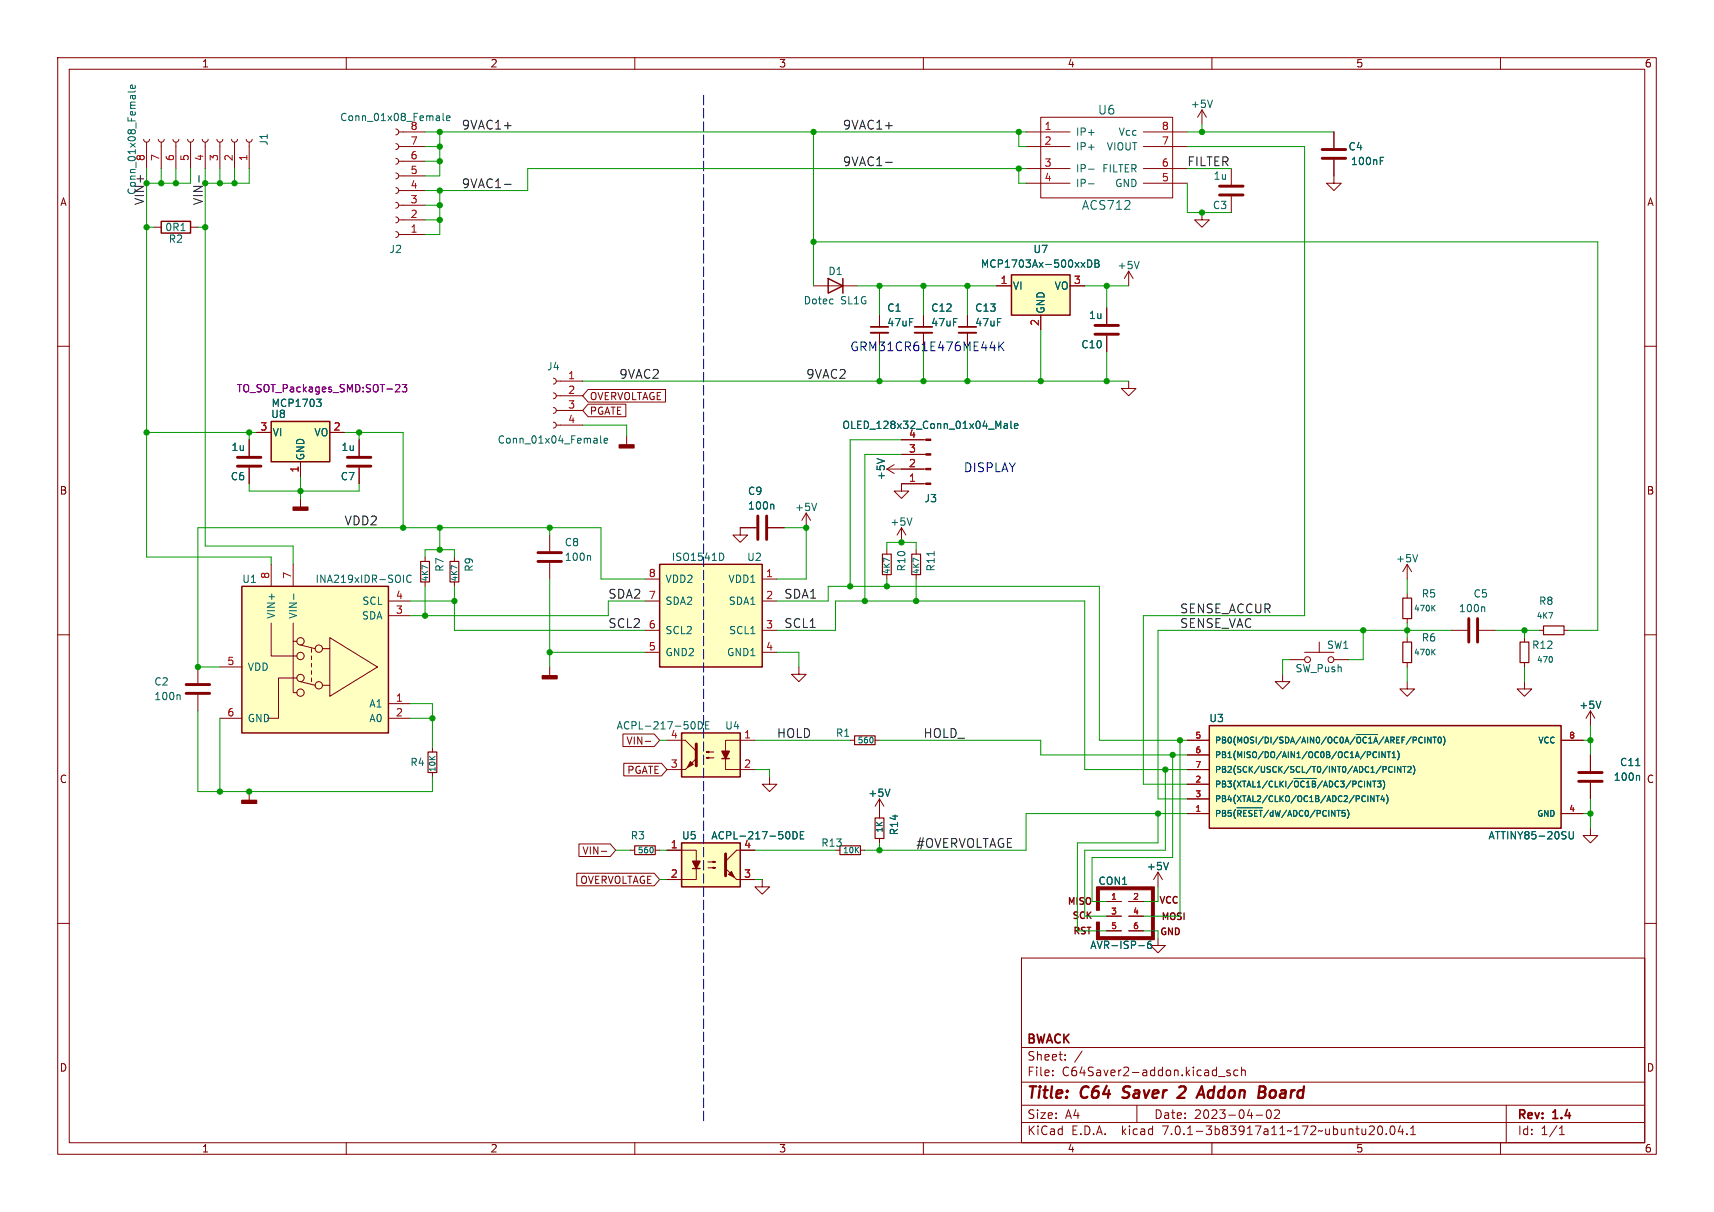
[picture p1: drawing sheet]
<svg xmlns="http://www.w3.org/2000/svg" width="297mm" height="210mm" viewBox="0 0 297 210" stroke-linecap="round" stroke-linejoin="round" font-family="sans-serif">
<g fill="none" stroke="#840000" stroke-width=".17">
<path d="M10 10h277v190h-277zM12 12h273v186h-273zM60 10v2M110 10v2M160 10v2M208.3 19.1l-.8 1.2M208.3 19.1v2.5M208.3 19.1l.7 1.2M210 10v2M260 10v2M24.9 24.1l.1 .4 .4 .1 .4-.1 .1-.4M25.4 24.6v4.6"/>
<path d="M26.7 39.4h1.2M27.4 24.1l.2 .4 .3 .1 .4-.1 .1-.4M27.9 24.6v4.6M30 24.1l.1 .4 .4 .1 .3-.1 .2-.4M30.5 24.6v4.6M32.5 24.1l.1 .4 .4 .1 .4-.1 .1-.4M33 39.4h1.3M33 24.6v4.6M35.1 24.1l.1 .4 .3 .1 .4-.1 .2-.4M35.6 24.6v4.6M37.6 24.1l.1 .4 .4 .1 .4-.1 .1-.4M38.1 24.6v4.6"/>
<path d="M40.1 24.1l.2 .4 .3 .1 .4-.1 .1-.4M40.6 24.6v4.6M42.7 24.1l.1 .4 .4 .1 .3-.1 .2-.4M43.2 24.6v4.6M68.6 22.4l.3 .1 .2 .4-.2 .3-.3 .2M68.6 24.9l.3 .1 .2 .4-.2 .4-.3 .1M68.6 27.4l.3 .2 .2 .4-.2 .3-.3 .1M68.6 30l.3 .1 .2 .4-.2 .4-.3 .1M68.6 32.5l.3 .2 .2 .3-.2 .4-.3 .1M68.6 35.1l.3 .1 .2 .4-.2 .3-.3 .2M68.6 37.6l.3 .1 .2 .4-.2 .4-.3 .1M69.1 22.9h4.6"/>
<path d="M69.1 25.4h4.6M69.1 27.9h4.6M69.1 30.5h4.6M69.1 33h4.6M69.1 35.6h4.6M69.1 38.1h4.6M177.8 22.9h7.6M177.8 25.4h7.6M177.8 29.2h7.6M177.8 31.8h7.6M180.3 20.3h22.9v14h-22.9zM198.1 22.9h7.6"/>
<path d="M198.1 25.4h7.6M198.1 29.2h7.6M198.1 31.8h7.6M208.3 36.8v1.3h1.2l-1.2 1.3-1.3-1.3h1.3M213.4 29.2v2.8M213.4 34v2.8M231.1 27.7v4.1h1.3l-1.3 1.2-1.2-1.2h1.2M231.1 22.9v2.8M10 60h2M68.6 40.1l.3 .2 .2 .4-.2 .3-.3 .1M69.1 40.6h4.6M141 49.5h7.6"/>
<path d="M152.4 54.6v2M152.4 57.7v2M160 54.6v2M160 57.7v2M167.6 54.6v2M167.6 57.7v2M172.7 49.5h2.6M180.3 54.6v2.6M185.4 49.5h2.6M191.8 53.3v2.8M191.8 58.2v2.8M195.6 47l-.8 1.3"/>
<path d="M195.6 47v2.5M195.6 47l.7 1.3M285 60h2M43.2 76.2v2.8M44.4 74.9h2.6M57.1 74.9h2.6M62.2 76.2v2.8M95.9 73.2l.3 .1 .2 .4-.2 .3-.3 .2M95.9 70.6l.3 .2 .2 .3-.2 .4-.3 .1M95.9 68.1l.3 .1 .2 .4-.2 .4-.3 .1M95.9 65.5l.3 .2 .2 .4-.2 .3-.3 .1M96.4 73.7h4.6"/>
<path d="M96.4 71.1h4.6M96.4 68.6h4.6M96.4 66h4.6M101.9 70h6.5v2.2h-6.5l-.9-1.1zM101.9 67.5h13.4v2.2h-13.4l-.9-1.1zM108.6 75.6v1.5M156.2 76.2h4.2M156.2 78.7h4.2M195.6 66v1.3h1.2l-1.2 1.3-1.3-1.3h1.3M43.2 81v2.8M47 97.8v3.8M50.8 97.8v3.8"/>
<path d="M52.1 80v2.6M52.1 86.4v1.5M62.2 81v2.8M73.7 96.5v.8M78.7 96.5v.8M95.2 92.7v2.8M95.2 97.5v2.8M131.1 91.4h-2.8v1.3h1.2l-1.2 1.3-1.3-1.3h1.3M133.1 91.4h2.8M139.7 88.9l-.8 1.3M139.7 88.9v2.5M139.7 88.9l.8 1.3"/>
<path d="M153.7 81.3l1.2 .7M153.7 81.3h6.7M153.7 95.3v.7M153.7 99.6v.7M154.9 80.5l-1.2 .8M156.2 91.4l-.8 1.3M156.2 91.4v2.6M156.2 91.4l.8 1.3M158.7 95.3v.7M158.7 99.6v.7M160.4 83.8h-4.2v1.3h1.3l-1.3 1.3-1.3-1.3h1.3M243.8 97.8l-.7 1.3"/>
<path d="M243.8 97.8v2.5M243.8 97.8l.8 1.3M10 110h2M34.3 115.6v2.8M38.1 115.6h3.8M47 108v5.7h4.4M50.8 111.1v8.9h.6M50.8 108v3.1h.6M51.4 117.5h-3.1v7h-1.9M52.1 118.1l2.5 .6M52.1 111.8l2.5 .6M54 112.4v.6"/>
<path d="M54 113.7v.6M54 114.9v.7M54 116.2v.6M54 117.5v.6M55.9 118.7h1.2M55.9 112.4h1.2M57.1 110.5l8.3 5.1-8.3 5.1zM67.3 104.1h3.8M67.3 106.7h3.8M73.7 100.8v.8M78.7 100.8v.8M95.2 115.6v1.5"/>
<path d="M111.8 100.3h2.5M111.8 104.1h2.5M111.8 109.2h2.5M111.8 113h2.5M132.1 100.3h2.5M132.1 104.1h2.5M132.1 109.2h2.5M132.1 113h2.5M138.4 115.6v1.2h1.3l-1.3 1.3-1.2-1.3h1.2M222.2 116.8v1.3h1.3l-1.3 1.3-1.2-1.3h1.2M223.5 114.3h2.6M226.1 113h5"/>
<path d="M228.6 111.3v1.7M231.1 114.3h2.6M243.8 118.1v1.3h1.3l-1.3 1.3-1.2-1.3h1.2M243.8 102.9v.7M243.8 107.2v.8M243.8 110.5v.8M243.8 114.8v.8M251.5 109.2h2.8M256.3 109.2h2.8M264.2 118.1v1.3h1.2l-1.2 1.3-1.3-1.3h1.3M264.2 110.5v.8M264.2 114.8v.8"/>
<path d="M266.7 109.2h.8M271 109.2h.8M285 110h2M34.3 120.4v2.8M38.1 124.5h3.8M43.2 137.2v1.5M67.3 121.9h3.8M67.3 124.5h3.8M74.9 129.5v.8M74.9 133.9v.7M107.9 127.2h5.5l.9 1.1-.9 1.1h-5.5zM108.1 132.3h6.5l1 1.1-1 1h-6.5z"/>
<path d="M111.8 128.5h1M115.6 128.3h3.1l1.9 1.9M115.6 133.4h3.1M122.4 131.3l.4-.1v.2l-.4-.1h1.3M122.4 130.3l.4-.1v.2l-.4-.1h1.3M125.7 131.4v2h5.1M130.8 128.3h-5.1v1.9M133.3 134.6v1.3h1.3l-1.3 1.3-1.2-1.3h1.2M147.3 128.3h.8M151.6 128.3h.8M152.4 138.4v3.3M152.4 138.4l-.8 1.3"/>
<path d="M152.4 138.4l.8 1.3M205.7 128.3h3.8M205.7 133.4h3.8M205.7 135.9h3.8M205.7 138.4h3.8M205.7 130.8h3.8M270.5 128.3h3.8M275.6 123.2v2.5M275.6 130.8v2.8M275.6 135.6v2.8M275.6 123.2l-.8 1.3M275.6 123.2l.8 1.3"/>
<path d="M10 160h2M99.9 151.3h13.5l.9 1.1-.9 1.1h-13.5zM100.3 146.2h5.4l1 1.1-1 1.1h-5.4zM104.2 147.5h.9M109.2 147.3h.8M113.5 147.3h.8M115.6 147.3h5v1.9M120.6 150.5v1.9h-5M122.7 150.4h1.3l-.4 .1v-.3l.4 .2M122.7 149.4h1.3l-.4 .1v-.3l.4 .2M127.6 152.4h3.2M130.8 147.3h-3.2l-1.9 1.9"/>
<path d="M132.1 152.4v1.3h1.2l-1.2 1.2-1.3-1.2h1.3M149.1 147.3h.8M152.4 145.3v.8M191.8 156.2h2.5M191.8 158.8h2.5M195.6 156.2h2.5M195.6 158.8h2.5M200.7 151.1l-.8 1.3M200.7 151.1v2.6M200.7 151.1l.7 1.3M205.7 141h3.8M270.5 141h3.8"/>
<path d="M275.6 143.5v1.3h1.3l-1.3 1.3-1.3-1.3h1.3M285 160h2M177 166h108v32h-108zM191.8 161.3h2.5M195.6 161.3h2.5M200.7 162.6v1.2h1.2l-1.2 1.3-1.3-1.3h1.3M60 198v2M110 198v2M160 198v2M177 194.5h108M177 191.5h108M177 187.5h108"/>
<path d="M177 181.5h108M182.4 186.3v.1M182.4 185.5v.1M184.6 183.6v.1M184.6 182.8v.1M197 191.5v3M210 198v2M211.1 186.5h1.2M213.1 185.5l-.3-.1-.2 .2v.2l.5 .2v.3h-.5M214.5 185.5l-.4-.1-.3 .3v.4l.1 .2h.6M215.1 185.5l.3-.1 .3 .1 .1 .9M215.1 184.9v1.5"/>
<path d="M217.6 193.2h1.2M219.6 192.4l.2-.1a.81 .81 0 0 1 .6 .6 .81 .81 0 0 1-.3 .8l-.2 .1a.81 .81 0 0 1-.6-.6 .81 .81 0 0 1 .3-.8zM220.9 192.4l.5-.1 .2 .1 .1 .3-.9 1.1h.9M237.2 196.6h.9M238.1 195.2v.5M238.9 195.2l.2-.1a.81 .81 0 0 1 .6 .6 .81 .81 0 0 1-.3 .8l-.2 .1a.81 .81 0 0 1-.6-.6 .81 .81 0 0 1 .3-.8zM240.2 196.5v.1M241.1 195.2l.1-.1a.81 .81 0 0 1 .6 .6 .81 .81 0 0 1-.3 .8l-.1 .1a.81 .81 0 0 1-.6-.6 .81 .81 0 0 1 .3-.8zM242.6 195l-.3 1.1h.9M243 195.6v1M243.8 196.5v.1M244.4 196.6h.9"/>
<path d="M244.4 195.5l.5-.4v1.5M260 198v2M261 191.5v6.5M270.2 196.6h.9M270.2 195.5l.4-.4v1.5"/>
<circle cx="52.1" cy="117.5" r=".63"/>
<circle cx="52.1" cy="113.7" r=".63"/>
<circle cx="52.1" cy="111.1" r=".63"/>
<circle cx="55.2" cy="118.7" r=".63"/>
<circle cx="55.2" cy="112.4" r=".63"/>
<circle cx="226.6" cy="114.3" r=".51"/>
<circle cx="230.6" cy="114.3" r=".51"/>
<circle cx="52.1" cy="120" r=".63"/>
</g>
<path d="M194.5 190.1l.2 .1M204.6 188.2l-.3 .2M205.3 189.1l-1.3 1.1h1.3M207.3 190.2l1-2 .4 2M207.6 189.7h.9" fill="none" stroke="#840000" stroke-width=".4"/>
<g fill="none" stroke="#840000" stroke-width=".51">
<path d="M211.3 32.3h4.1M211.3 33.8h4.1M229.1 25.9h4.1M229.1 27.4h4.1M189.7 56.4h4.1M189.7 57.9h4.1M41.1 79.2h4.1M60.2 79.2h4.1M41.1 80.8h4.1M60.2 80.8h4.1M93.2 97.3h4.1M93.2 95.8h4.1"/>
<path d="M131.3 89.4v4.1M132.8 89.4v4.1M32.3 118.6h4M254.5 107.2v4.1M256 107.2v4.1M32.3 120.1h4M120.6 128.9v3.8M273.6 133.9h4M273.6 135.4h4M125.7 148v3.8"/>
</g>
<g fill="#840000" stroke="#840000" stroke-width=".25">
<path d="M107.3 77.1h2.6v.5h-2.6z"/>
<path d="M50.8 87.9h2.5v.5h-2.5z"/>
<path d="M125.1 130.2h1.3l-.7 1.2z"/>
<path d="M94 117.1h2.5v.5h-2.5z"/>
<path d="M120 149.2h1.3l-.7 1.3z"/>
<path d="M41.9 138.7h2.5v.5h-2.5z"/>
</g>
<path d="M27.9 38.4h5.1v2h-5.1zM143.5 48.3l2.5 1.2-2.5 1.3zM146 48.3v2.5M175.3 47.6h10.1v7h-10.1zM47 73h10.1v7h-10.1zM114.3 97.8h17.8v17.8h-17.8zM41.9 101.6h25.4v25.4h-25.4zM118.1 127h10.2v7.6h-10.2zM125.1 131.4h1.3M209.5 125.7h61v17.8h-61zM118.1 146.1h10.2v7.6h-10.2zM120 150.5h1.3" fill="none" stroke="#840000" stroke-width=".25"/>
<g fill="none" stroke="#006464" stroke-width=".17">
<path d="M23.4 14.8v.3l-.1 .2h-.6v-.5l.2-.1 .1 .6M23.4 15.8l-.1 .1h-1.1M76.8 19.6v1.1l.2 .2M210.1 17.4l-.4 1.2M77.4 20.5l.6-.1-.1-.3h-.3l-.2 .1v.6h.5M188.6 29.3h1M188.6 31.9h1M239.2 27.3h.6M188.5 45a.64 .64 0 0 1 .7 .7 .64 .64 0 0 1-.7 .6zM189.7 45h.5l.2 .3-.2 .3 .2 .2 .1 .3-.3 .2h-.5zM189.7 45.6h.5M197.4 45.3l-.4 1.3"/>
<path d="M54.9 69.2h.7l-.4 .5M55.4 69.7l.2 .2v.3l-.2 .2M104.1 75.5v1.1l.2 .2M104.7 76.4l.6-.2-.1-.2-.3-.1-.2 .2v.6h.5M152 79.5l1.2 .4M174 73.5h.5l.1 .7M174.6 73.7l-.5 .1-.1 .1 .1 .3h.5M175.2 73v1.1l.2 .1M175.8 73.8l.6-.1-.1-.2-.3-.1-.2 .2v.6h.5M69.9 99.6v1.3M71.3 99.8a.6 .6 0 0 0-.9 .4 .6 .6 0 0 0 .6 .7l.3-.1M102.2 96.3l.1 .1v.7"/>
<path d="M125 95.8a.68 .68 0 0 1 .4 .7 .68 .68 0 0 1-.4 .6M133.9 87.4l.2 .2v.6M141.5 87.2l-.4 1.3M158 89.7l-.4 1.3M245.7 96.1l-.5 1.3M50.9 102.9v1M248.3 105.3l.4 .6M248.3 112.9l.4 .6M248.7 104.9l-.6 .5M248.7 112.5l-.6 .6M257.1 105.2l.2 .1v.7M268.9 114v.6"/>
<path d="M31 120.4l.2 .2v.6M120.4 125.3v.8M121 125a.64 .64 0 0 1 .7 .7 .64 .64 0 0 1-.7 .6zM122.3 125.7h.4M122.9 125h-.6v1.3h.6M151.2 127.9v.6M154.2 136.7l-.4 1.3M211.4 128.1l-.1-.3-.5-.1v1M211.4 135.7l-.1-.3-.5-.1v1.1M212.4 128l-.1-.2-.5-.1v1M212.4 135.6l-.1-.2-.5-.1v1.1M212.7 135.3h.7l-.4 .4"/>
<path d="M212.8 128.1l.2-.4 .3 .1 .1 .3M214.1 135.2l-.2 .4M214.1 127.6l-.2 .4M214.3 140h4.4M214.4 135.3l.7 1.1M214.5 128.7v-1l.3 .7 .4-.7v1M215.1 135.3l-.7 1.1M215.3 135.3h.6M215.6 135.3v1.1M215.6 128.1a.34 .34 0 0 1 .3-.4 .34 .34 0 0 1 .4 .4M216.1 136.4l.3-1.1 .4 1.1M217.1 135.3v1.1"/>
<path d="M217.2 127.8l-.3-.1-.2 .3M217.7 127.7v1M218 135.6l.2-.3v1.1M218.9 127.7l-.9 1.3M219.6 135.3l-.9 1.3M219.8 128l-.2-.2-.4-.1v1M220.2 127.7v1M220.5 135.4l-.3-.1-.2 .3M221 135.3v1.1M221.5 127.7l-.9 1.3M221.8 135.3v1.1M222.3 127.8l-.4-.1-.2 .3"/>
<path d="M222.4 135.3l-.6 .6M222.8 135.3v1.1M223.3 128l-.2-.2-.3-.1v1M223.6 128.7l.4-1 .3 1M224 135.3l-.9 1.3M224.2 134.9h3.9M224.3 135.7a.34 .34 0 0 1 .3-.4 .34 .34 0 0 1 .4 .4M225.4 127.7l-.9 1.3M225.6 128.7l.3-1 .3 1M226 135.4l-.3-.1-.3 .3M226.5 135.6l.2-.3v1.1M226.6 127.7v1"/>
<path d="M227.6 127.7v1l-.5-1v1M227.9 135.6l-.1-.2-.4-.1v1.1M228.1 128.1l.2-.4 .3 .1 .1 .3M229.1 135.3l-.8 1.3M229.3 136.4l.4-1.1 .3 1.1M229.8 127.7l-.8 1.3M230.1 128.1a.34 .34 0 0 1 .4-.4 .34 .34 0 0 1 .3 .4M230.9 135.6l-.2-.2-.3-.1v1.1M231.8 127.8l-.3-.1-.3 .3M232 135.4l-.3-.1-.3 .3M232.2 128.1l.2-.4 .3 .1 .1 .3M232.3 135.3h.6l-.3 .4"/>
<path d="M233.1 128.7l.3-1 .3 1M234.1 135.3l-.9 1.3M234.8 127.7l-.9 1.3M235 135.7l-.1-.3-.5-.1v1.1M235 127.3h3.7M235.1 128.1a.34 .34 0 0 1 .3-.4 .34 .34 0 0 1 .4 .4M236 135.4l-.3-.1-.3 .3M236.4 135.3v1.1M236.8 127.8l-.3-.1-.3 .3M237 137.9v1M237.3 128l.2-.3v1M237.5 135.3v1.1l-.6-1.1v1.1"/>
<path d="M237.9 135.3h.5M238 128.7l.4-1 .3 1M238.1 137.9v1l-.6-1v1M238.1 130.3l.4 .1M238.1 135.3v1.1M238.4 137.9h.6M238.5 131.2h-.4M238.7 135.3h.6l-.3 .4 .3 .1v.5l-.2 .1-.4-.1M238.7 137.9v1M239 130.3v1M239.5 137.8l-.2 .8h.6M239.6 135.2a1.17 1.17 0 0 1 0 1.5"/>
<path d="M239.8 138.2v.7M239.8 127.7l-.9 1.3M240 128.7l.3-1 .4 1M240 130.3v1l-.6-1v1M240 132.8l.2 .2-.2 .3M240.2 137.7a1.17 1.17 0 0 1 0 1.6M240.4 130.3h.5M240.7 130.3v1M241.2 131.3h.6M241.2 130.6l.3-.3v1M241.2 132.9a.45 .45 0 0 0-.6 .4 .45 .45 0 0 0 .6 .4M241.6 128.1l-.1-.3-.5-.1v1"/>
<path d="M241.7 132.8v1M242.2 130.2a1.18 1.18 0 0 1 0 1.5M242.5 127.7h-.5v1M242.7 132.8v1l-.5-1v1M243.1 132.8h.6M243.4 132.8v1M243.4 127.7h-.5v1M243.9 132.9l.4-.1 .2 .3-.6 .7h.6M244.5 127.7l-.8 1.3M244.9 132.7a1.16 1.16 0 0 1 0 1.5M245.4 128.1v-.3l-.5-.1v1M246.5 127.8l-.3-.1-.3 .3"/>
<path d="M246.9 127.7v1M248 127.7v1l-.6-1v1M248.3 127.7h.6M248.6 127.7v1M249.3 127.8l.1-.1a.54 .54 0 0 1 .4 .5 .54 .54 0 0 1-.4 .5l-.2-.3zM250.1 127.6a1.17 1.17 0 0 1 0 1.5M277.4 121.5l-.4 1.3M283.9 134.4l.2 .1v.7M113.1 147v.6M136.8 144.3v.8M137.4 144.1a.64 .64 0 0 1 .7 .6 .64 .64 0 0 1-.7 .7zM138.7 144.7h.4"/>
<path d="M139.3 144.1h-.6v1.3h.6M202.5 149.4l-.4 1.3M211.4 140.8l-.1-.3-.5-.1v1M212.4 140.7l-.1-.2-.5-.1v1M213.3 140.4h-.5v.5M214.1 140.3l-.2 .4M215.1 140.8l-.1-.3-.5-.1v1M216 140.4h-.5v1M217 140.5l-.4-.1-.2 .3M217.9 140.4h-.5v1M218.2 140.4h.5M218.5 140.4v1"/>
<path d="M219.8 140.4l-.9 1.3M220.6 140.4v1M221 140.4l.2 1M221.8 140.4l-.2 1M223 140.4l-.9 1.3M223.1 141.4l.4-1 .3 1M224.7 140.7l-.2-.2-.3-.1v1M225.8 140.5l-.3-.1-.3 .3M226.1 140.8l.3-.4 .2 .1 .1 .3M227.9 140.4l-.9 1.3M228.8 140.8l-.1-.3-.5-.1v1M229.8 140.5l-.3-.1-.3 .3"/>
<path d="M230.3 140.4v1M231.3 140.4v1l-.6-1v1M231.7 140.4h.5M232 140.4v1M233.1 140.4h-.5l-.1 .5M233.4 140.3a1.16 1.16 0 0 1 0 1.5M271.9 144.1v1l.2 .3 .4-.1 .1-.2v-1M197.3 163.9h1M199.4 163.1h-.3a.86 .86 0 0 0 0 1.2l.4-.1 .1-.4-.3-.2h-.3l-.2 .2"/>
</g>
<g fill="none" stroke="#840000" stroke-width=".2">
<path d="M72.9 97.3h1.5v3.5h-1.5zM78 97.3h1.5v3.5h-1.5zM152.9 96h1.5v3.6h-1.5zM158 96h1.5v3.6h-1.5zM243.1 103.6h1.5v3.6h-1.5zM243.1 111.3h1.5v3.5h-1.5zM263.4 111.3h1.5v3.5h-1.5zM267.5 108.5h3.5v1.5h-3.5zM74.2 130.3h1.5v3.6h-1.5zM148.1 127.5h3.5v1.5h-3.5zM110 146.6h3.5v1.5h-3.5zM145.5 146.6h3.6v1.5h-3.6z"/>
<path d="M151.6 141.7h1.6v3.6h-1.6z"/>
</g>
<g fill="#840000" stroke="#840000" stroke-width=".17">
<path d="M160.4 76.1h.9v.2h-.9z"/>
<path d="M160.4 78.6h.9v.3h-.9z"/>
<path d="M160.4 81.2h.9v.2h-.9z"/>
<path d="M160.4 83.7h.9v.2h-.9z"/>
<path d="M190.4 162.3h9.4v.5h-9.4z"/>
<path d="M190.4 153.7h9.1v.5h-9.1z"/>
<path d="M190 159.8h.5v3h-.5z"/>
<path d="M190 153.7h.5v4h-.5z"/>
<path d="M199.5 153.7h.5v9.1h-.5z"/>
<path d="M120.6 131.4l-1.9 2z"/>
<path d="M119.6 132l.5 .5-1 .5z"/>
<path d="M125.7 150.5l1.9 1.9z"/>
<path d="M126.2 151.5l.5-.5 .6 1z"/>
</g>
<path d="M150.9 57.7h3M158.5 57.7h3M166.1 57.7h3.1" fill="none" stroke="#840000" stroke-width=".33"/>
<path d="M150.9 56.6h3M158.5 56.6h3M166.1 56.6h3.1" fill="none" stroke="#840000" stroke-width=".3"/>
<g fill="#ffffc2" stroke="#ffffc2" stroke-width=".17">
<path d="M114.3 97.8h17.8v17.8h-17.8z"/>
<path d="M47 73h10.1v7h-10.1z"/>
<path d="M118.1 127h10.2v7.6h-10.2z"/>
<path d="M118.1 146.1h10.2v7.6h-10.2z"/>
<path d="M175.3 47.6h10.1v7h-10.1z"/>
<path d="M41.9 101.6h25.4v25.4h-25.4z"/>
<path d="M209.5 125.7h61v17.8h-61z"/>
</g>
<path d="M68.7 66.6l.5 .1 .1 .3-.8 .9h.8M69.7 66.6h.8l-.4 .5 .3 .1v.6l-.2 .1-.5-.1" fill="none" stroke="#840084" stroke-width=".17"/>
<path d="M34.5 30.4v1.2M87.4 31.9h1.2M153.5 28.1h1.1" fill="none" stroke="#0f0f0f" stroke-width=".17"/>
<path d="M173.1 59.2v1.6M173.3 59.9l.7 .9M174 59.2l-.9 .9" fill="none" stroke="#0000c2" stroke-width=".17"/>
<path d="M121.9 16.5v177.8" fill="none" stroke="#0000c2" stroke-width=".17" stroke-dasharray="1.7 .6"/>
<g fill="none" stroke="#009600" stroke-width=".17">
<path d="M25.4 39.4h1.3M25.4 29.2v67.3h21.6v1.3M27.9 29.2v2.6M30.5 29.2v2.6M33 29.2v2.6h-7.6M34.3 39.4h1.3M35.6 29.2v65.4h15.2v3.2M38.1 29.2v2.6M40.6 29.2v2.6M43.2 29.2v2.6h-7.6M73.7 25.4h2.5M73.7 22.9h104.1"/>
<path d="M73.7 35.6h2.5M73.7 27.9h2.5M73.7 38.1h2.5M76.2 22.9v7.6h-2.5M76.2 33v7.6h-2.5M141 22.9v26.6M176.5 22.9v2.5h1.3M176.5 29.2v2.6h1.3M177.8 29.2h-86.4v3.8h-17.7M205.7 25.4h20.4v81.3h-28v29.2h7.6M205.7 29.2h7.7M205.7 22.9h25.4"/>
<path d="M205.7 31.8v5h7.7M208.3 21.6v1.3M141 41.9h135.9v67.3h-5.1M148.6 49.5h24.1M152.4 49.5v5.1M152.4 59.7v6.3M160 49.5v5.1M160 59.7v6.3M167.6 49.5v5.1M167.6 59.7v6.3M180.3 57.2v8.8M188 49.5h7.6"/>
<path d="M191.8 49.5v3.8M25.4 74.9h19M43.2 74.9v1.3M59.7 74.9h10.1v16.5M62.2 74.9v1.3M101 73.7h7.6v1.9M101 66h94.6M156.2 76.2h-8.9v25.4M156.2 78.7h-6.3v25.4M191.8 61v5M43.2 83.8v1.3h19v-1.3M52.1 82.6v3.8"/>
<path d="M73.7 96.5v-1.2h5v1.2M76.2 91.4v3.9M95.2 91.4v1.3M135.9 91.4h3.8v8.9h-5.1M153.7 95.3v-1.3h5v1.3M71.1 104.1h7.6M73.7 101.6v5.1M78.7 101.6v7.6h33.1M95.2 113h16.6M95.2 100.3v15.3M111.8 100.3h-7.7v-8.9h-69.8v24.2h3.8M111.8 104.1h-6.4v2.6h-34.3"/>
<path d="M134.6 109.2h10.2v-5.1h43.2v29.3h17.7M134.6 113h3.8v2.6M134.6 104.1h8.9v-2.5h47v26.7h15.2M153.7 100.3v1.3M158.7 100.3v3.8M223.5 114.3h-1.3v2.5M236.2 109.2v5.1h-2.5M243.8 100.3v2.6M243.8 108v2.5M243.8 115.6v2.5M251.5 109.2h-50.8v29.2h5M259.1 109.2h7.6"/>
<path d="M264.2 109.2v1.3M264.2 115.6v2.5M34.3 123.2v14h40.6v-2.6M38.1 124.5v12.7M71.1 121.9h3.8v7.6M71.1 124.5h3.8M114.3 128.3h1.3M130.8 128.3h16.5M130.8 133.4h2.5v1.2M152.4 128.3h27.9v2.5h25.4M201.9 133.4v13.9h-13.9v11.5h3.8M203.2 130.8v17.8h-14v7.6h2.6"/>
<path d="M204.5 128.3v30.5h-6.4M274.3 128.3h1.3M275.6 125.7v5.1M275.6 138.4v5.1M106.7 147.3h2.5M114.3 152.4h1.3M114.3 147.3h1.3M130.8 152.4h1.3M130.8 147.3h14M152.4 146.1v1.2M200.7 141v5.1h-14v15.2h5.1M200.7 153.7v2.5h-2.6"/>
<path d="M205.7 141h-27.9v6.3h-27.9M274.3 141h1.3M198.1 161.3h2.6"/>
</g>
<g fill="#009600" stroke="#009600" stroke-width=".17">
<circle cx="275.6" cy="141" r=".46"/>
<circle cx="264.2" cy="109.2" r=".46"/>
<circle cx="275.6" cy="128.3" r=".46"/>
<circle cx="176.5" cy="22.9" r=".46"/>
<circle cx="176.5" cy="29.2" r=".46"/>
<circle cx="152.4" cy="49.5" r=".46"/>
<circle cx="141" cy="41.9" r=".46"/>
<circle cx="160" cy="49.5" r=".46"/>
<circle cx="141" cy="22.9" r=".46"/>
<circle cx="167.6" cy="49.5" r=".46"/>
<circle cx="152.4" cy="66" r=".46"/>
<circle cx="191.8" cy="66" r=".46"/>
<circle cx="180.3" cy="66" r=".46"/>
<circle cx="167.6" cy="66" r=".46"/>
<circle cx="160" cy="66" r=".46"/>
<circle cx="208.3" cy="36.8" r=".46"/>
<circle cx="191.8" cy="49.5" r=".46"/>
<circle cx="208.3" cy="22.9" r=".46"/>
<circle cx="236.2" cy="109.2" r=".46"/>
<circle cx="243.8" cy="109.2" r=".46"/>
<circle cx="149.9" cy="104.1" r=".46"/>
<circle cx="158.7" cy="104.1" r=".46"/>
<circle cx="204.5" cy="128.3" r=".46"/>
<circle cx="152.4" cy="147.3" r=".46"/>
<circle cx="203.2" cy="130.8" r=".46"/>
<circle cx="200.7" cy="141" r=".46"/>
<circle cx="201.9" cy="133.4" r=".46"/>
<circle cx="35.6" cy="39.4" r=".46"/>
<circle cx="35.6" cy="31.8" r=".46"/>
<circle cx="27.9" cy="31.8" r=".46"/>
<circle cx="30.5" cy="31.8" r=".46"/>
<circle cx="25.4" cy="74.9" r=".46"/>
<circle cx="25.4" cy="39.4" r=".46"/>
<circle cx="25.4" cy="31.8" r=".46"/>
<circle cx="38.1" cy="31.8" r=".46"/>
<circle cx="40.6" cy="31.8" r=".46"/>
<circle cx="73.7" cy="106.7" r=".46"/>
<circle cx="74.9" cy="124.5" r=".46"/>
<circle cx="34.3" cy="115.6" r=".46"/>
<circle cx="43.2" cy="74.9" r=".46"/>
<circle cx="52.1" cy="85.1" r=".46"/>
<circle cx="38.1" cy="137.2" r=".46"/>
<circle cx="69.8" cy="91.4" r=".46"/>
<circle cx="43.2" cy="137.2" r=".46"/>
<circle cx="147.3" cy="101.6" r=".46"/>
<circle cx="156.2" cy="94" r=".46"/>
<circle cx="153.7" cy="101.6" r=".46"/>
<circle cx="139.7" cy="91.4" r=".46"/>
<circle cx="62.2" cy="74.9" r=".46"/>
<circle cx="76.2" cy="25.4" r=".46"/>
<circle cx="76.2" cy="22.9" r=".46"/>
<circle cx="76.2" cy="33" r=".46"/>
<circle cx="76.2" cy="35.6" r=".46"/>
<circle cx="76.2" cy="27.9" r=".46"/>
<circle cx="76.2" cy="38.1" r=".46"/>
<circle cx="76.2" cy="95.3" r=".46"/>
<circle cx="76.2" cy="91.4" r=".46"/>
<circle cx="95.2" cy="91.4" r=".46"/>
<circle cx="78.7" cy="104.1" r=".46"/>
<circle cx="95.2" cy="113" r=".46"/>
</g>
<g font-size="2.8" fill="#840000">
<text x="178" y="190.8">Title:</text>
<text x="187.4" y="190.8">C64</text>
<text x="195.3" y="190.8">Saver</text>
<text x="205.5" y="190.8">2</text>
<text x="209.6" y="190.8">Addon</text>
<text x="220.6" y="190.8">Board</text>
</g>
<g font-size="2.1" fill="#0f0f0f">
<text x="80" y="22.5">9VAC1+</text>
<text x="146" y="22.5">9VAC1+</text>
<text x="146" y="28.9">9VAC1-</text>
<text x="205.7" y="28.9">FILTER</text>
<text x="25.1" y="35.6" transform="rotate(-90 25.1 35.6)">VIN+</text>
<text x="35.2" y="35.6" transform="rotate(-90 35.2 35.6)">VIN-</text>
<text x="80" y="32.7">9VAC1-</text>
<text x="107.3" y="65.7">9VAC2</text>
<text x="139.7" y="65.7">9VAC2</text>
<text x="59.7" y="91.1">VDD2</text>
<text x="105.4" y="103.8">SDA2</text>
<text x="135.9" y="103.8">SDA1</text>
<text x="204.5" y="106.4">SENSE_ACCUR</text>
<text x="105.4" y="108.9">SCL2</text>
<text x="135.9" y="108.9">SCL1</text>
<text x="204.5" y="108.9">SENSE_VAC</text>
<text x="134.6" y="128">HOLD</text>
<text x="160" y="128">HOLD_</text>
<text x="158.7" y="147">#OVERVOLTAGE</text>
</g>
<g font-size="2.1" fill="#006464">
<text x="190.2" y="20">U6</text>
<text x="187.4" y="36.5">ACS712</text>
</g>
<g font-size="2.1" fill="#0000c2">
<text x="147.3" y="61">GRM31CR61E476ME44K</text>
<text x="167" y="81.9">DISPLAY</text>
</g>
<g font-size="2.1" fill="#840000">
<text x="178" y="183.9">Sheet:</text>
<text x="178" y="181.1">BWACK</text>
<text x="186.2" y="183.9">/</text>
<text x="178" y="186.6">File:</text>
<text x="184" y="186.6">C64Saver2-addon.kicad_sch</text>
<text x="178" y="196.8">KiCad</text>
<text x="178" y="194">Size:</text>
<text x="184.6" y="194">A4</text>
<text x="185.7" y="196.8">E.D.A.</text>
<text x="194.4" y="196.8">kicad</text>
<text x="200" y="194">Date:</text>
<text x="201.5" y="196.8">7.0.1-3b83917a11~172~ubuntu20.04.1</text>
<text x="206.9" y="194">2023-04-02</text>
<text x="263" y="194.2">Rev:</text>
<text x="263" y="196.8">Id:</text>
<text x="267" y="196.8">1/1</text>
<text x="269.2" y="194.2">1.4</text>
</g>
<g font-size="1.8" fill="#840000">
<text x="35" y="11.8">1</text>
<text x="85" y="11.8">2</text>
<text x="135" y="11.8">3</text>
<text x="185" y="11.8">4</text>
<text x="235" y="11.8">5</text>
<text x="285" y="11.8">6</text>
<text x="10.4" y="35.8">A</text>
<text x="285.4" y="35.8">A</text>
<text x="10.3" y="85.8">B</text>
<text x="285.3" y="85.8">B</text>
<text x="10.3" y="135.8">C</text>
<text x="285.3" y="135.8">C</text>
<text x="10.3" y="185.8">D</text>
<text x="285.3" y="185.8">D</text>
<text x="35" y="199.8">1</text>
<text x="85" y="199.8">2</text>
<text x="135" y="199.8">3</text>
<text x="185" y="199.8">4</text>
<text x="235" y="199.8">5</text>
<text x="285" y="199.8">6</text>
</g>
<g font-size="1.8" fill="#006464">
<text x="58.9" y="21.1">Conn_01x08_Female</text>
<text x="186.4" y="23.7">IP+</text>
<text x="193.7" y="23.7">Vcc</text>
<text x="206.3" y="18.9">+5V</text>
<text x="25.1" y="28" transform="rotate(-90 25.1 28)">8</text>
<text x="46.5" y="25.3" transform="rotate(-90 46.5 25.3)">J1</text>
<text x="186.4" y="26.2">IP+</text>
<text x="191.7" y="26.2">VIOUT</text>
<text x="233.6" y="26.2">C4</text>
<text x="234" y="28.8">100nF</text>
<text x="23.7" y="33.8" transform="rotate(-90 23.7 33.8)">Conn_01x08_Female</text>
<text x="186.4" y="30">IP-</text>
<text x="186.4" y="32.6">IP-</text>
<text x="190.9" y="30">FILTER</text>
<text x="193.1" y="32.6">GND</text>
<text x="210.2" y="31.3">1u</text>
<text x="28.6" y="40.2">0R1</text>
<text x="210.1" y="36.4">C3</text>
<text x="29.2" y="42.2">R2</text>
<text x="67.4" y="44">J2</text>
<text x="143.5" y="47.8">D1</text>
<text x="169.9" y="46.5">MCP1703Ax-500xxDB</text>
<text x="179" y="44">U7</text>
<text x="193.6" y="46.8">+5V</text>
<text x="139.2" y="52.9">Dotec</text>
<text x="145.6" y="52.9">SL1G</text>
<text x="175.5" y="50.4">VI</text>
<text x="182.6" y="50.4">VO</text>
<text x="153.7" y="54.2">C1</text>
<text x="153.7" y="56.7">47uF</text>
<text x="161.3" y="54.2">C12</text>
<text x="161.3" y="56.7">47uF</text>
<text x="168.9" y="54.2">C13</text>
<text x="168.9" y="56.7">47uF</text>
<text x="181.2" y="54.4" transform="rotate(-90 181.2 54.4)">GND</text>
<text x="188.6" y="55.4">1u</text>
<text x="94.7" y="64.3">J4</text>
<text x="187.3" y="60.5">C10</text>
<text x="47" y="70.7">MCP1703</text>
<text x="46.9" y="72.6">U8</text>
<text x="47.2" y="75.8">VI</text>
<text x="54.3" y="75.8">VO</text>
<text x="86.2" y="77">Conn_01x04_Female</text>
<text x="145.9" y="74.5">OLED_128x32_Conn_01x04_Male</text>
<text x="39.9" y="83.4">C6</text>
<text x="40.1" y="78.3">1u</text>
<text x="52.9" y="79.8" transform="rotate(-90 52.9 79.8)">GND</text>
<text x="59" y="83.4">C7</text>
<text x="59.1" y="78.3">1u</text>
<text x="153.5" y="83.3" transform="rotate(-90 153.5 83.3)">+5V</text>
<text x="129.5" y="85.9">C9</text>
<text x="129.5" y="88.5">100n</text>
<text x="137.7" y="88.7">+5V</text>
<text x="160.1" y="87.2">J3</text>
<text x="97.8" y="94.8">C8</text>
<text x="154.2" y="91.2">+5V</text>
<text x="41.9" y="101.2">U1</text>
<text x="54.6" y="101.2">INA219xIDR-SOIC</text>
<text x="77" y="99.1" transform="rotate(-90 77 99.1)">R7</text>
<text x="82.1" y="99.1" transform="rotate(-90 82.1 99.1)">R9</text>
<text x="97.8" y="97.3">100n</text>
<text x="115.3" y="101.2">VDD2</text>
<text x="116.3" y="97.3">ISO1541D</text>
<text x="126.1" y="101.2">VDD1</text>
<text x="129.4" y="97.3">U2</text>
<text x="157" y="99.1" transform="rotate(-90 157 99.1)">R10</text>
<text x="162.1" y="99.1" transform="rotate(-90 162.1 99.1)">R11</text>
<text x="241.8" y="97.6">+5V</text>
<text x="47.8" y="107.3" transform="rotate(-90 47.8 107.3)">VIN+</text>
<text x="51.6" y="107.3" transform="rotate(-90 51.6 107.3)">VIN-</text>
<text x="62.6" y="107.5">SDA</text>
<text x="62.7" y="105">SCL</text>
<text x="115.3" y="105">SDA2</text>
<text x="126.2" y="105">SDA1</text>
<text x="246.3" y="103.7">R5</text>
<text x="252.7" y="106.2">100n</text>
<text x="255.3" y="103.7">C5</text>
<text x="266.6" y="105">R8</text>
<text x="115.3" y="113.9">GND2</text>
<text x="115.3" y="110">SCL2</text>
<text x="125.9" y="113.9">GND1</text>
<text x="126.2" y="110">SCL1</text>
<text x="229.9" y="112.6">SW1</text>
<text x="246.3" y="111.3">R6</text>
<text x="265.4" y="112.6">R12</text>
<text x="26.7" y="118.9">C2</text>
<text x="42.9" y="116.4">VDD</text>
<text x="224.4" y="116.6">SW_Push</text>
<text x="26.7" y="121.5">100n</text>
<text x="42.9" y="125.3">GND</text>
<text x="63.9" y="122.7">A1</text>
<text x="63.9" y="125.3">A0</text>
<text x="209.5" y="125.3">U3</text>
<text x="273.6" y="123">+5V</text>
<text x="106.8" y="126.6">ACPL-217-50DE</text>
<text x="125.6" y="126.6">U4</text>
<text x="144.8" y="127.8">R1</text>
<text x="71" y="132.9">R4</text>
<text x="279.6" y="135.4">100n</text>
<text x="280.7" y="132.9">C11</text>
<text x="150.4" y="138.2">+5V</text>
<text x="109.2" y="145.6">R3</text>
<text x="118.1" y="145.6">U5</text>
<text x="123.2" y="145.6">ACPL-217-50DE</text>
<text x="142.2" y="146.9">R13</text>
<text x="155.8" y="144.8" transform="rotate(-90 155.8 144.8)">R14</text>
<text x="257.9" y="145.6">ATTINY85-20SU</text>
<text x="190.3" y="153.5">CON1</text>
<text x="198.7" y="150.9">+5V</text>
<text x="188.9" y="164.6">AVR-ISP-6</text>
</g>
<g font-size="1.8" fill="#a90000">
<text x="71.1" y="22.6">8</text>
<text x="180.9" y="22.6">1</text>
<text x="201.3" y="22.6">8</text>
<text x="27.7" y="28" transform="rotate(-90 27.7 28)">7</text>
<text x="30.2" y="28" transform="rotate(-90 30.2 28)">6</text>
<text x="32.8" y="28" transform="rotate(-90 32.8 28)">5</text>
<text x="35.3" y="28" transform="rotate(-90 35.3 28)">4</text>
<text x="37.8" y="28" transform="rotate(-90 37.8 28)">3</text>
<text x="40.4" y="28" transform="rotate(-90 40.4 28)">2</text>
<text x="42.9" y="28" transform="rotate(-90 42.9 28)">1</text>
<text x="71.1" y="27.7">6</text>
<text x="71.1" y="25.1">7</text>
<text x="180.9" y="25.1">2</text>
<text x="180.9" y="29">3</text>
<text x="201.3" y="29">6</text>
<text x="201.3" y="25.1">7</text>
<text x="71.1" y="35.3">3</text>
<text x="71.1" y="32.8">4</text>
<text x="71.1" y="30.2">5</text>
<text x="180.9" y="31.5">4</text>
<text x="201.3" y="31.5">5</text>
<text x="71.1" y="40.4">1</text>
<text x="71.1" y="37.8">2</text>
<text x="173.3" y="49.3">1</text>
<text x="186" y="49.3">3</text>
<text x="180.1" y="56.5" transform="rotate(-90 180.1 56.5)">2</text>
<text x="98.4" y="65.8">1</text>
<text x="98.4" y="68.3">2</text>
<text x="98.4" y="70.9">3</text>
<text x="45.1" y="74.7">3</text>
<text x="57.8" y="74.7">2</text>
<text x="98.4" y="73.4">4</text>
<text x="157.4" y="75.9">4</text>
<text x="51.8" y="81.9" transform="rotate(-90 51.8 81.9)">1</text>
<text x="157.4" y="83.6">1</text>
<text x="157.4" y="81">2</text>
<text x="157.4" y="78.5">3</text>
<text x="46.7" y="100.4" transform="rotate(-90 46.7 100.4)">8</text>
<text x="50.5" y="100.4" transform="rotate(-90 50.5 100.4)">7</text>
<text x="112.4" y="100.1">8</text>
<text x="132.7" y="100.1">1</text>
<text x="68.5" y="106.4">3</text>
<text x="68.5" y="103.9">4</text>
<text x="112.4" y="103.9">7</text>
<text x="132.7" y="103.9">2</text>
<text x="112.4" y="112.8">5</text>
<text x="112.4" y="109">6</text>
<text x="132.7" y="109">3</text>
<text x="132.7" y="112.8">4</text>
<text x="39.3" y="115.3">5</text>
<text x="39.3" y="124.2">6</text>
<text x="68.5" y="121.7">1</text>
<text x="68.5" y="124.2">2</text>
<text x="116.2" y="128">4</text>
<text x="128.9" y="128">1</text>
<text x="116.2" y="133.1">3</text>
<text x="128.9" y="133.1">2</text>
<text x="116.2" y="147.1">1</text>
<text x="128.9" y="147.1">4</text>
<text x="116.2" y="152.1">2</text>
<text x="128.9" y="152.1">3</text>
</g>
<text font-size="1.8" fill="#840084" x="41" y="68.1">TO_SOT_Packages_SMD:SOT-23</text>
<g font-size="1.7" fill="#840000">
<text x="102.2" y="69.5">OVERVOLTAGE</text>
<text x="102.2" y="72">PGATE</text>
<text x="108.4" y="129.2">VIN-</text>
<text x="108.6" y="134.3">PGATE</text>
<text x="100.8" y="148.2">VIN-</text>
<text x="100.4" y="153.3">OVERVOLTAGE</text>
</g>
<g font-size="1.6" fill="#840000">
<text x="184.9" y="157">MISO</text>
<text x="185.7" y="159.5">SCK</text>
<text x="200.8" y="156.8">VCC</text>
<text x="201.1" y="159.7">MOSI</text>
<text x="185.9" y="162.1">RST</text>
</g>
<text font-size="1.6" fill="#009600" x="200.9" y="162.3">GND</text>
<g font-size="1.4" fill="#006464">
<text x="74.3" y="100.8" transform="rotate(-90 74.3 100.8)">4K7</text>
<text x="79.4" y="100.8" transform="rotate(-90 79.4 100.8)">4K7</text>
<text x="154.4" y="99.5" transform="rotate(-90 154.4 99.5)">4K7</text>
<text x="159.4" y="99.5" transform="rotate(-90 159.4 99.5)">4K7</text>
<text x="245" y="106.1">470K</text>
<text x="266.2" y="107.4">4K7</text>
<text x="245" y="113.7">470K</text>
<text x="266.3" y="115">470</text>
<text x="148.6" y="129">560</text>
<text x="210.6" y="129.5">PB0(MOSI/DI/SDA/AIN0/OC0A/~{OC1A}/AREF/PCINT0)</text>
<text x="210.6" y="131.5">PB1(MISO/DO/AIN1/OC0B/OC1A/PCINT1)</text>
<text x="266.4" y="129">VCC</text>
<text x="75.6" y="133.8" transform="rotate(-90 75.6 133.8)">10K</text>
<text x="210.6" y="137.1">PB3(XTAL1/CLKI/~{OC1B}/ADC3/PCINT3)</text>
<text x="210.6" y="134">PB2(SCK/USCK/SCL/T0/INT0/ADC1/PCINT2)</text>
<text x="210.6" y="142.2">PB5(~{RESET}/dW/ADC0/PCINT5)</text>
<text x="210.6" y="139.1">PB4(XTAL2/CLKO/OC1B/ADC2/PCINT4)</text>
<text x="266.2" y="141.7">GND</text>
<text x="110.5" y="148">560</text>
<text x="146" y="148">10K</text>
<text x="153.1" y="144.3" transform="rotate(-90 153.1 144.3)">1K</text>
</g>
<g font-size="1.4" fill="#a90000">
<text x="207.1" y="128">5</text>
<text x="207.1" y="130.6">6</text>
<text x="271.8" y="128">8</text>
<text x="207.1" y="135.6">2</text>
<text x="207.1" y="133.1">7</text>
<text x="207.1" y="140.7">1</text>
<text x="207.1" y="138.2">3</text>
<text x="271.8" y="140.7">4</text>
<text x="192.5" y="156">1</text>
<text x="196.3" y="156">2</text>
<text x="192.5" y="158.5">3</text>
<text x="192.5" y="161">5</text>
<text x="196.3" y="158.5">4</text>
<text x="196.3" y="161">6</text>
</g>
</svg>
